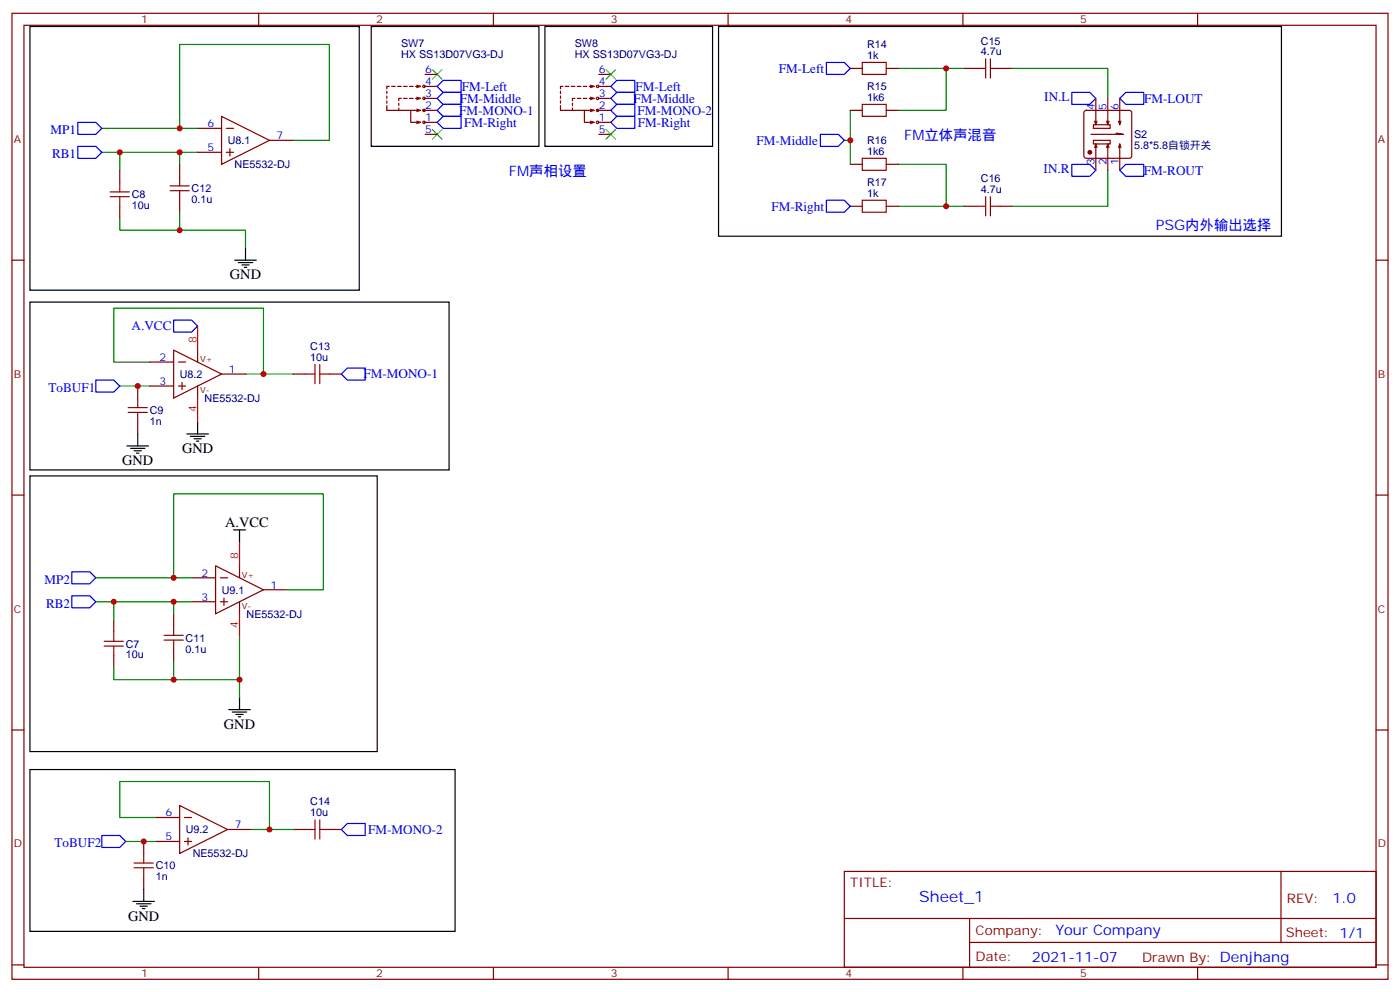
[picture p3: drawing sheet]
<svg xmlns="http://www.w3.org/2000/svg" width="412mm" height="292mm" viewBox="0 0 412 292" stroke-linecap="round" stroke-linejoin="round" font-family="sans-serif">
<g fill="none" stroke="#870000" stroke-width=".35">
<path d="M3.5 3.9h405.4v284.4h-405.4zM7.1 7.4h398.2v277.3h-398.2zM76.2 3.9v3.5M145.3 3.9v3.5M214.5 3.9v3.5M283.6 3.9v3.5M352.8 3.9v3.5M58.2 37.8h7.1M65.3 34.3l14.1 7-14.1 7.1zM66.7 37.8h2.1M113.9 31.1v1.4h7.1M113.9 26.8v.8"/>
<path d="M113.9 28.3v.7M113.9 29.7v.7M114.7 25.4h-.8v.7M115.4 25.4h1M117.1 25.4h1.1M117.5 30.4v.7M117.5 31.8v.7M118.2 29h-.7v.7M118.9 25.4h1M118.9 29h1M120.6 25.4h1.1M120.6 29h1.1"/>
<path d="M122.4 25.4h1.4M122.4 29h1.4M122.8 28.6l1 .4M122.8 32.1l1 .4M122.8 35.7l1 .3M122.8 25.1l1 .3M123.8 32.5h-2.8v3.5h2.8M123.8 29l-1 .3M123.8 32.5l-1 .3M123.8 36l-1 .4M123.8 25.4l-1 .4M124.5 32.5h4.3"/>
<path d="M125.2 39.5h3.6M125.2 25.4h3.6M125.2 29h3.6M125.2 36h3.6M125.2 21.9h3.6M165.1 31.1v1.4h7.1M165.1 26.8v.8M165.1 28.3v.7M165.1 29.7v.7M165.8 25.4h-.7v.7M166.5 25.4h1.1M168.3 25.4h1"/>
<path d="M168.6 30.4v.7M168.6 31.8v.7M169.3 29h-.7v.7M170 25.4h1.1M170 29h1.1M171.8 25.4h1.1M171.8 29h1.1M173.6 25.4h1.4M173.6 29h1.4M173.9 28.6l1.1 .4M173.9 32.1l1.1 .4M173.9 35.7l1.1 .3"/>
<path d="M173.9 25.1l1.1 .3M175 32.5h-2.8v3.5h2.8M175 29l-1.1 .3M175 32.5l-1.1 .3M175 36l-1.1 .4M175 25.4l-1.1 .4M175.7 32.5h4.2M176.4 39.5h3.5M176.4 25.4h3.5M176.4 29h3.5M176.4 36h3.5M176.4 21.9h3.5"/>
<path d="M250.5 20.1h3.5M250.5 32.5h3.5M261.1 20.1h3.5M261.1 32.5h3.5M284 20.1h3.5M294.6 20.1h3.5M319.5 32.7l.5-.2h12.7l.5 .2 .2 .5v12.7l-.3 .5-.4 .2h-12.7l-.5-.2-.2-.5v-12.7zM322.1 36.7h4.9v1.1h-4.9zM322.8 29v7.7l-.4-1M323.1 35.7l-.3 1M326.3 29v7.7l-.3-1M326.7 35.7l-.4 1"/>
<path d="M328.8 39.2l2.1 .3h-9.5M329.8 29v7.7l-.3-1M330.2 35.7l-.4 1M35.3 50.1v3.6M52.9 48.4v3.5M52.9 58.9v3.6M58.2 44.8h7.1M66.7 44.8h2.1M67.7 43.8v2.1M79.4 41.3h7M250.5 48.4h3.5M261.1 48.4h3.5"/>
<path d="M322.1 41.3h4.9v1.1h-4.9zM322.4 43.4l.4-1v7.7M322.8 42.4l.3 1M326 43.4l.3-1v7.7M326.3 42.4l.4 1M329.5 43.4l.3-1v7.7M329.8 42.4l.4 1M3.5 76.6h3.6M35.3 60.7v3.5M250.5 60.7h3.5M261.1 60.7h3.5M284 60.7h3.5"/>
<path d="M294.6 60.7h3.5M405.3 76.6h3.6M40.6 113.6v3.6M44.1 106.6h7.1M44.1 113.6h7.1M51.2 103l14.1 7.1-14.1 7.1zM52.6 106.6h2.1M52.6 113.6h2.1M53.6 112.6v2.1M58.2 103v3.6M58.2 113.6v3.6M65.3 110.1h7"/>
<path d="M86.4 110.1h3.6M97 110.1h3.5M40.6 124.2v3.5M3.5 145.7h3.6M405.3 145.7h3.6M56.4 170.1h7.1M56.4 177.1h7.1M63.5 166.5l14.1 7.1-14.1 7.1zM64.9 170.1h2.1M64.9 177.1h2.1M66 176.1v2.1M70.6 166.5v3.6"/>
<path d="M70.6 177.1v3.6M77.6 173.6h7.1M33.5 182.4v3.5M33.5 193v3.5M51.2 180.7v3.5M51.2 191.2v3.6M3.5 214.9h3.6M405.3 214.9h3.6M52.9 237.1l14.1 7.1-14.1 7zM42.3 247.7v3.5M42.3 258.3v3.5M45.9 240.6h7"/>
<path d="M45.9 247.7h7M54.3 240.6h2.1M54.3 247.7h2.1M55.4 246.6v2.1M67 244.2h7.1M86.4 244.2h3.6M97 244.2h3.5M248.7 256.5h156.6v28.2h-156.6zM377.3 256.5v20.9M248.7 270.4h156.5M285.6 277.4h119.6M285.6 270.4v14.1"/>
<path d="M3.5 284h3.6M76.2 284.7v3.6M145.3 284.7v3.6M214.5 284.7v3.6M283.6 284.7v3.6M352.8 284.7v3.6M405.3 284h3.6"/>
<circle cx="124.9" cy="25.4" r=".35"/>
<circle cx="124.9" cy="36" r=".35"/>
<circle cx="124.9" cy="32.5" r=".35"/>
<circle cx="124.9" cy="29" r=".35"/>
<circle cx="176" cy="29" r=".35"/>
<circle cx="176" cy="32.5" r=".35"/>
<circle cx="176" cy="25.4" r=".35"/>
<circle cx="176" cy="36" r=".35"/>
</g>
<g fill="none" stroke="#008700" stroke-width=".35">
<path d="M30 37.8h28.2M52.9 37.8v-24.7h44.1v28.2h-10.6M250.5 32.5v15.9M264.6 20.1h14.1v12.4h-14.1M278.7 20.1h5.3M298.1 20.1h28.2v8.9M30 44.8h28.2M35.3 44.8v5.3M52.9 44.8v3.6M248.7 41.3h1.8M264.6 48.4h14.1v12.3h-14.1M326.3 50.1v10.6h-28.2"/>
<path d="M52.9 67.8h19.4v5.3M52.9 62.5v5.3h-17.6v-3.6M278.7 60.7h5.3M35.3 113.6h8.8M44.1 106.6h-10.6v-15.9h44.1v19.4h-5.3M77.6 110.1h8.8M28.2 170.1h28.2M28.2 177.1h28.2M33.5 177.1v5.3M51.2 170.1v-24.7h44v28.2h-10.5M51.2 177.1v3.6M51.2 194.8v5.3h-17.7v-3.6"/>
<path d="M70.6 187.7v17.7M51.2 200.1h19.4M37 247.7h8.9M45.9 240.6h-10.6v-10.6h44.1v14.2h-5.3M79.4 244.2h7"/>
</g>
<g fill="none" stroke="#a10000" stroke-width=".35">
<path d="M254 18.4h7.1v3.5h-7.1zM290.3 17.3v5.7M291.7 17.3v5.7M254 30.7h7.1v3.6h-7.1zM287.5 20.1h2.8M291.7 20.1h2.9M32.5 56.5h5.6M32.5 57.9h5.6M35.3 53.7v2.8M35.3 57.9v2.8M50.1 56.1h5.6M50.1 54.7h5.6"/>
<path d="M52.9 51.9v2.8M52.9 56.1v2.8M254 46.6h7.1v3.5h-7.1zM254 58.9h7.1v3.6h-7.1zM290.3 57.9v5.6M291.7 57.9v5.6M287.5 60.7h2.8M291.7 60.7h2.9M37.7 120h5.7M40.6 117.2v2.8M90 110.1h2.8M92.8 107.3v5.6"/>
<path d="M94.2 107.3v5.6M94.2 110.1h2.8M37.7 121.4h5.7M40.6 121.4v2.8M30.7 188.8h5.6M30.7 190.2h5.6M33.5 185.9v2.9M33.5 190.2v2.8M48.3 188.4h5.7M48.3 187h5.7M51.2 184.2v2.8M51.2 188.4v2.8"/>
<path d="M39.5 255.4h5.7M39.5 254h5.7M42.3 251.2v2.8M42.3 255.4v2.9M90 244.2h2.8M92.8 241.3v5.7M94.2 241.3v5.7M94.2 244.2h2.8"/>
</g>
<g fill="none" stroke="#000" stroke-width=".35">
<path d="M8.8 7.8h97v77.6h-97zM109.4 7.8h49.3v35.3h-49.3zM160.5 7.8h49.4v35.3h-49.4zM211.7 7.8h165.8v61.7h-165.8zM69.1 76.6h6.4M70.2 77.3h4.2M71.3 78h2.1M72 78.7h.7M72.3 73.1v3.5M8.8 88.9h123.5v49.4h-123.5zM37.4 131.3h6.3M38.5 132h4.2"/>
<path d="M39.5 132.7h2.1M40.2 133.4h.7M40.6 127.7v3.6M55 127.7h6.4M56.1 128.4h4.2M57.1 129.2h2.2M57.9 129.9h.7M58.2 124.2v3.5M8.8 140.1h102.3v81.1h-102.3zM68.8 156h3.5M70.6 156v3.5M67.4 208.9h6.3"/>
<path d="M68.4 209.6h4.3M69.5 210.3h2.1M70.2 211h.7M70.6 205.4v3.5M8.8 226.5h125.3v47.6h-125.3zM39.2 265.3h6.3M40.2 266h4.2M41.3 266.7h2.1M42 267.4h.7M42.3 261.8v3.5"/>
</g>
<g fill="none" stroke="#00f" stroke-width=".35">
<path d="M243.4 18.4h5.3l1.8 1.7-1.8 1.8h-5.3zM22.9 36h5.3l1.8 1.8-1.8 1.7h-5.3zM128.8 29l1.7-1.8h5.3v3.5h-5.3zM128.8 32.5l1.7-1.8h5.3v3.6h-5.3zM130.5 23.7h5.3v3.5h-5.3l-1.7-1.8zM130.5 34.3h5.3v3.5h-5.3l-1.7-1.8zM179.9 29l1.8-1.8h5.3v3.5h-5.3zM179.9 32.5l1.8-1.8h5.3v3.6h-5.3zM181.7 34.3h5.3v3.5h-5.3l-1.8-1.8zM181.7 23.7h5.3v3.5h-5.3l-1.8-1.8zM241.7 39.5h5.2l1.8 1.8-1.8 1.8h-5.2zM315.7 27.2h5.3l1.8 1.8-1.8 1.7h-5.3z"/>
<path d="M329.8 29l1.8-1.8h5.3v3.5h-5.3zM22.9 43.1h5.3l1.8 1.7-1.8 1.8h-5.3zM243.4 58.9h5.3l1.8 1.8-1.8 1.8h-5.3zM315.7 48.4h5.3l1.8 1.7-1.8 1.8h-5.3zM329.8 50.1l1.8-1.7h5.3v3.5h-5.3zM51.2 94.2h5.2l1.8 1.8-1.8 1.8h-5.2zM28.2 111.9h5.3l1.8 1.7-1.8 1.8h-5.3zM102.3 108.3h5.3v3.6h-5.3l-1.8-1.8zM21.2 168.3h5.3l1.7 1.8-1.7 1.7h-5.3zM21.2 175.4h5.3l1.7 1.7-1.7 1.8h-5.3zM30 245.9h5.3l1.7 1.8-1.7 1.7h-5.3zM100.5 244.2l1.8-1.8h5.3v3.5h-5.3z"/>
</g>
<path d="M127.4 20.5l2.8 2.8M127.4 38.1l2.8 2.9M130.2 20.5l-2.8 2.8M130.2 38.1l-2.8 2.9M178.5 38.1l2.8 2.9M178.5 20.5l2.8 2.8M181.3 38.1l-2.8 2.9M181.3 20.5l-2.8 2.8" fill="none" stroke="#3c3" stroke-width=".35"/>
<circle cx="321" cy="44.8" r=".53" fill="#870000" stroke="#870000" stroke-width=".35"/>
<path d="M58.2 96v7M58.2 117.2v7M70.6 159.5v7M70.6 180.7v7" fill="none" stroke="#f00" stroke-width=".35"/>
<g fill="#c00">
<circle cx="52.9" cy="67.8" r=".88"/>
<circle cx="52.9" cy="44.8" r=".88"/>
<circle cx="35.3" cy="44.8" r=".88"/>
<circle cx="52.9" cy="37.8" r=".88"/>
<circle cx="278.7" cy="20.1" r=".88"/>
<circle cx="250.5" cy="41.3" r=".88"/>
<circle cx="278.7" cy="60.7" r=".88"/>
<circle cx="79.4" cy="244.2" r=".88"/>
<circle cx="42.3" cy="247.7" r=".88"/>
<circle cx="51.2" cy="170.1" r=".88"/>
<circle cx="33.5" cy="177.1" r=".88"/>
<circle cx="51.2" cy="177.1" r=".88"/>
<circle cx="70.6" cy="200.1" r=".88"/>
<circle cx="51.2" cy="200.1" r=".88"/>
<circle cx="40.6" cy="113.6" r=".88"/>
<circle cx="77.6" cy="110.1" r=".88"/>
</g>
<text font-size="4.6" fill="#00f" x="270.8" y="265.5">Sheet_1</text>
<g font-size="4.2" fill="#00f">
<text x="266.3" y="41.3">FM立体声混音</text>
<text x="149.9" y="51.9">FM声相设置</text>
<text x="340.4" y="67.8">PSG内外输出选择</text>
<text x="392.5" y="265.8">1.0</text>
<text x="310.9" y="275.3">Your Company</text>
<text x="304" y="283.1">2021-11-07</text>
</g>
<g font-size="4.2">
<text x="67.7" y="82.2">GND</text>
<text x="36" y="136.9">GND</text>
<text x="53.6" y="133.4">GND</text>
<text x="66.3" y="155.3">A.VCC</text>
<text x="66" y="214.5">GND</text>
<text x="37.7" y="271">GND</text>
</g>
<g font-size="3.9" fill="#00f">
<text x="229.4" y="21.4">FM-Left</text>
<text x="136.1" y="26.7">FM-Left</text>
<text x="187.2" y="26.7">FM-Left</text>
<text x="307.6" y="29.7">IN.L</text>
<text x="135.3" y="33.8">FM-MONO-1</text>
<text x="135.4" y="30.2">FM-Middle</text>
<text x="186.6" y="30.2">FM-Middle</text>
<text x="187.8" y="33.8">FM-MONO-2</text>
<text x="337" y="30.2">FM-LOUT</text>
<text x="14.9" y="39.5">MP1</text>
<text x="136.7" y="37.3">FM-Right</text>
<text x="187.9" y="37.3">FM-Right</text>
<text x="15.3" y="46.6">RB1</text>
<text x="222.9" y="42.6">FM-Middle</text>
<text x="307.4" y="50.8">IN.R</text>
<text x="336.9" y="51.4">FM-ROUT</text>
<text x="227.2" y="62">FM-Right</text>
<text x="38.8" y="97.2">A.VCC</text>
<text x="107" y="111.4">FM-MONO-1</text>
<text x="14.3" y="115.4">ToBUF1</text>
<text x="13.1" y="171.8">MP2</text>
<text x="13.6" y="178.9">RB2</text>
<text x="108.4" y="245.5">FM-MONO-2</text>
<text x="16" y="249.4">ToBUF2</text>
</g>
<g font-size="3.9" fill="#800">
<text x="250.5" y="261.1">TITLE:</text>
<text x="379.1" y="265.8">REV:</text>
<text x="287.4" y="275.3">Company:</text>
<text x="378.7" y="275.9">Sheet: 1/1</text>
<text x="287.4" y="283">Date:</text>
<text x="336.4" y="283.1">Drawn By: Denjhang</text>
</g>
<g font-size="3.2" fill="#800">
<text x="41.6" y="6.9">1</text>
<text x="110.8" y="6.9">2</text>
<text x="179.9" y="6.9">3</text>
<text x="249.1" y="6.9">4</text>
<text x="318.2" y="6.9">5</text>
<text x="4.1" y="42">A</text>
<text x="405.9" y="42">A</text>
<text x="4.1" y="111.2">B</text>
<text x="405.9" y="111.2">B</text>
<text x="4.1" y="180.3">C</text>
<text x="405.9" y="180.3">C</text>
<text x="4.1" y="249.4">D</text>
<text x="405.9" y="249.4">D</text>
<text x="41.6" y="287.7">1</text>
<text x="110.8" y="287.7">2</text>
<text x="179.9" y="287.7">3</text>
<text x="249.1" y="287.7">4</text>
<text x="318.2" y="287.7">5</text>
</g>
<g font-size="3.2" fill="#000080">
<text x="118.1" y="17.1">HX SS13D07VG3-DJ</text>
<text x="118.1" y="14">SW7</text>
<text x="169.3" y="17.1">HX SS13D07VG3-DJ</text>
<text x="169.3" y="14">SW8</text>
<text x="255.4" y="17.3">1k</text>
<text x="255.4" y="14.2">R14</text>
<text x="288.9" y="16.3">4.7u</text>
<text x="288.9" y="13.1">C15</text>
<text x="255.4" y="29.7">1k6</text>
<text x="255.4" y="26.6">R15</text>
<text x="334.1" y="40.6">S2</text>
<text x="67.1" y="42.5">U8.1</text>
<text x="255.4" y="45.5">1k6</text>
<text x="255.4" y="42.4">R16</text>
<text x="334.1" y="43.8">5.8*5.8自锁开关</text>
<text x="69.1" y="49.5">NE5532-DJ</text>
<text x="288.9" y="53.7">C16</text>
<text x="38.8" y="58.3">C8</text>
<text x="56.4" y="59.8">0.1u</text>
<text x="56.4" y="56.6">C12</text>
<text x="255.4" y="57.9">1k</text>
<text x="255.4" y="54.8">R17</text>
<text x="288.9" y="56.8">4.7u</text>
<text x="38.8" y="61.5">10u</text>
<text x="91.4" y="106.2">10u</text>
<text x="91.4" y="103">C13</text>
<text x="53" y="111.2">U8.2</text>
<text x="60.3" y="118.3">NE5532-DJ</text>
<text x="44.1" y="125">1n</text>
<text x="44.1" y="121.8">C9</text>
<text x="65.3" y="174.7">U9.1</text>
<text x="72.6" y="181.8">NE5532-DJ</text>
<text x="37" y="190.7">C7</text>
<text x="54.7" y="188.8">C11</text>
<text x="37" y="193.8">10u</text>
<text x="54.7" y="192.1">0.1u</text>
<text x="91.4" y="237.1">C14</text>
<text x="54.7" y="245.3">U9.2</text>
<text x="91.4" y="240.3">10u</text>
<text x="45.9" y="255.9">C10</text>
<text x="56.8" y="252.4">NE5532-DJ</text>
<text x="45.9" y="259.1">1n</text>
</g>
<g font-size="3.2" fill="#00f">
<text x="125.2" y="21.6">6</text>
<text x="176.4" y="21.6">6</text>
<text x="125.2" y="25.1">4</text>
<text x="125.2" y="28.6">3</text>
<text x="176.4" y="25.1">4</text>
<text x="176.4" y="28.6">3</text>
<text x="125.2" y="32.1">2</text>
<text x="125.2" y="35.7">1</text>
<text x="176.4" y="32.1">2</text>
<text x="176.4" y="35.7">1</text>
<text x="322.4" y="32.5" transform="rotate(-90 322.4 32.5)">4</text>
<text x="326" y="32.5" transform="rotate(-90 326 32.5)">5</text>
<text x="329.5" y="32.5" transform="rotate(-90 329.5 32.5)">6</text>
<text x="61.1" y="37.4">6</text>
<text x="81.5" y="41">7</text>
<text x="125.2" y="39.2">5</text>
<text x="176.4" y="39.2">5</text>
<text x="61.1" y="44.5">5</text>
<text x="322.4" y="48.6" transform="rotate(-90 322.4 48.6)">3</text>
<text x="326" y="48.6" transform="rotate(-90 326 48.6)">2</text>
<text x="329.5" y="48.6" transform="rotate(-90 329.5 48.6)">1</text>
<text x="47" y="106.2">2</text>
<text x="47" y="113.3">3</text>
<text x="67.4" y="109.7">1</text>
<text x="59.4" y="169.7">2</text>
<text x="79.7" y="173.2">1</text>
<text x="59.4" y="176.8">3</text>
<text x="48.8" y="240.3">6</text>
<text x="69.1" y="243.8">7</text>
<text x="48.8" y="247.3">5</text>
</g>
<g font-size="3.2" fill="#f00">
<text x="57.9" y="100.9" transform="rotate(-90 57.9 100.9)">8</text>
<text x="57.9" y="121.3" transform="rotate(-90 57.9 121.3)">4</text>
<text x="70.2" y="164.4" transform="rotate(-90 70.2 164.4)">8</text>
<text x="70.2" y="184.8" transform="rotate(-90 70.2 184.8)">4</text>
</g>
<g font-size="2.5" fill="#800">
<text x="58.9" y="106.6">V+</text>
<text x="58.9" y="115.7">V-</text>
<text x="71.3" y="170.1">V+</text>
<text x="71.3" y="179.2">V-</text>
</g>
</svg>
